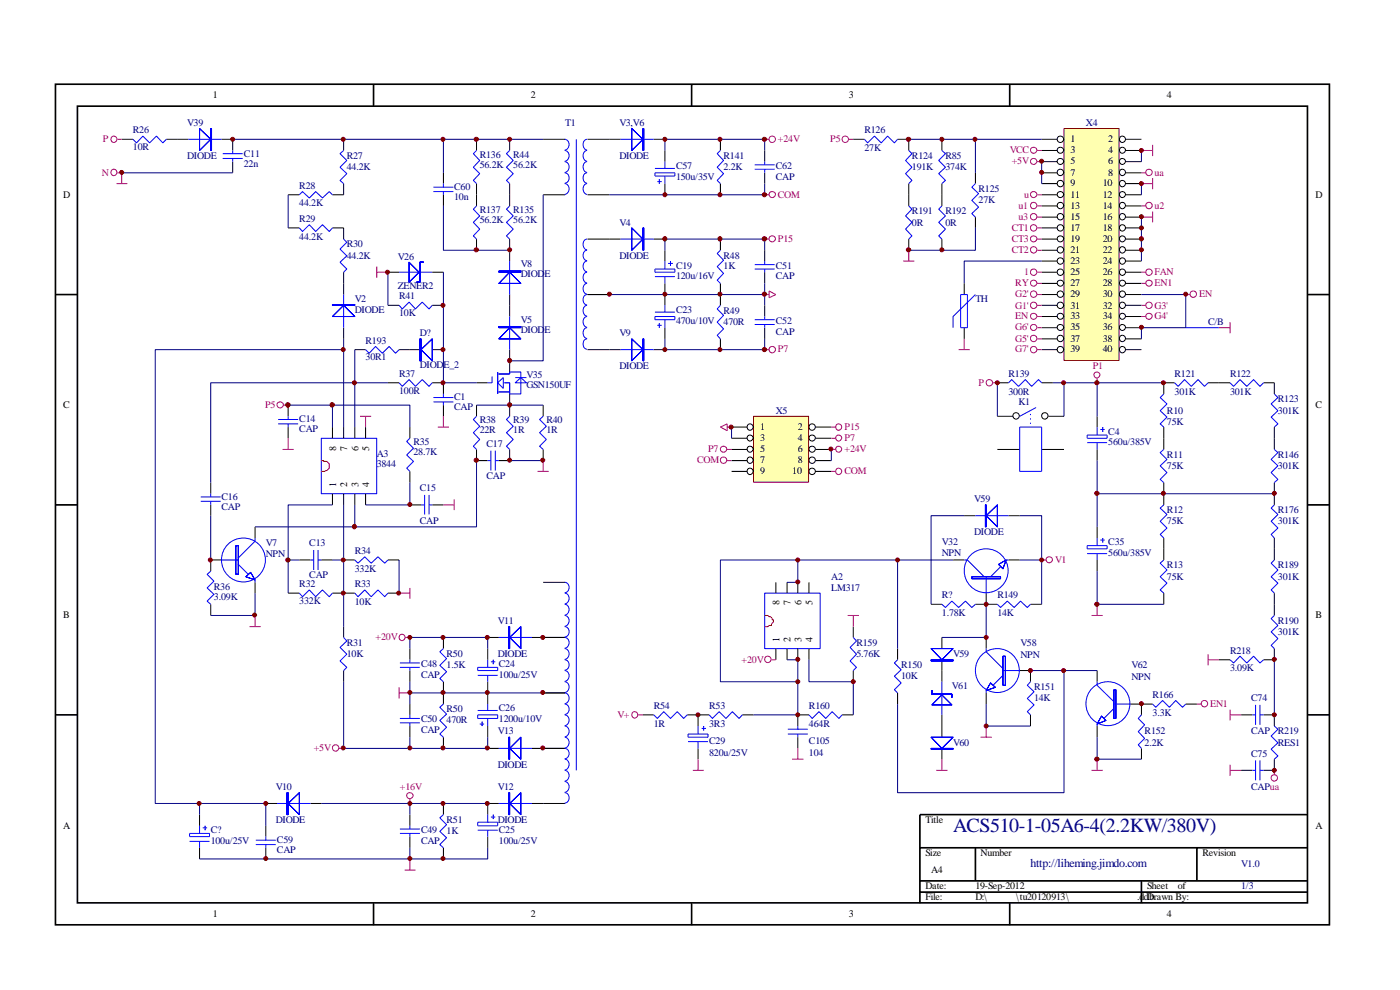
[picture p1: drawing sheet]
<svg xmlns="http://www.w3.org/2000/svg" width="297mm" height="210mm" viewBox="0 0 297 210" stroke-linecap="round" stroke-linejoin="round" font-family="sans-serif">
<g fill="none" stroke="#000" stroke-width=".35">
<path d="M11.8 17.9h270.2v178.3h-270.2zM79.2 17.9v4.6M146.7 17.9v4.6M214.2 17.9v4.6M16.4 22.5h261v169h-261zM11.8 62.5h4.6M277.5 62.5h4.6M11.8 107.1h4.6M277.5 107.1h4.6M11.8 151.6h4.6M277.5 151.6h4.6M195.2 179.8h82.3"/>
<path d="M206.9 179.8v7.1M253.9 179.8v7.1M277.5 172.8h-82.3v18.8M79.2 191.6v4.7M146.7 191.6v4.7M195.2 186.9h82.3M195.2 189.2h82.3M214.2 191.6v4.7M242.1 186.9v4.7"/>
</g>
<g fill="none" stroke="#000" stroke-width=".21">
<path d="M25.8 29.5h2.4M35.3 29.5h4.7M47 29.5h2.4v2.4M49.4 34.3v2.4M72.9 29.5v2.4M72.9 38.9v2.4h-2.4M94.1 36.7v2.2M101.1 29.5v2.4M101.1 38.9v4.8M108.1 29.5v2.4M108.1 38.9v4.8M115.2 29.5h4.7"/>
<path d="M124.6 29.5h7.1M138.7 29.5h2.4M141.1 31.9v2.4M141.1 38.9v2.4M152.8 29.5v2.4M152.8 38.9v2.4M162.2 31.9v2.4M162.2 36.7v2.2M61.1 41.3h2.4M61.1 48.3h2.4M70.5 48.3h2.4v2.4M72.9 57.7v4.8"/>
<path d="M82.3 57.7h2.4M91.7 57.7h2.4M94.1 41.3v2.4M101.1 50.7v2.4M108.1 50.7v4.7M115.2 41.3h4.7M124.6 41.3h4.7M124.6 50.7h7.1M138.7 50.7h2.4M141.1 53.1v2.3M152.8 50.7v2.4M162.2 53.1v2.3"/>
<path d="M162.2 57.7v2.4M72.9 69.5v2.4M75.3 74.2h2.3M82.3 64.8h2.4M84.7 74.2h4.6M91.7 74.2h2.4M91.7 64.8h2.4M108.1 62.5v4.6M108.1 74.2v4.7M124.6 62.5h4.7M124.6 74.2h7.1M138.7 74.2h2.4"/>
<path d="M141.1 60.1v4.7M141.1 69.5v2.4M152.8 60.1v4.7M152.8 71.9v2.3M162.2 64.8v2.3M162.2 69.5v2.4M61.1 85.9v2.4M61.1 90.6v2.4M70.5 90.6v2.4M72.9 90.6v2.4M75.3 90.6v2.4M77.6 90.6v2.4"/>
<path d="M82.3 81.2h2.4M87 90.6v2.4M87 100v2.4M91.7 81.2h2.4v2.4M94.1 85.9v2.4M101.1 81.2h2.4M101.1 85.9v2.4M101.1 95.3v2.4h2.4M108.1 83.6v4.7M108.1 95.3v2.4h-2.3M115.2 85.9v2.4M115.2 95.3v2.4"/>
<path d="M44.7 102.4v2.3M44.7 107.1v2.3M47 118.8h-2.3v2.4M54.1 111.8v2.3M63.5 118.8h2.4M68.2 118.8h2.3M70.5 104.7v2.4M72.9 104.7v2.4M72.9 118.8h2.4M75.3 104.7v2.4M77.6 104.7v2.4M82.3 118.8h2.4"/>
<path d="M87 107.1h2.3M91.7 107.1h2.4M202.2 118.8h2.4M204.6 109.4h2.3M214 118.8h2.3M214 109.4h2.3M44.7 128.2v2.4M54.1 123.5v2.3M61.1 125.8h2.4M70.5 125.8h4.8M72.9 132.9v2.3M82.3 125.8h2.4"/>
<path d="M87 137.6v2.4M94.1 135.2v2.4M103.5 135.2h2.3M103.5 137.6v2.4M112.9 135.2h7M115.2 123.5h4.7M164.6 123.5v2.3M164.6 137.6v2.4M167 123.5v2.3M167 137.6v2.4M169.2 123.5v2.3M169.2 137.6v2.4"/>
<path d="M171.6 123.5v2.3M171.6 137.6v2.4M181 132.9v2.3M190.4 137.6v2.4M197.5 128.2h2.3M199.8 135.2v2.4M199.8 140v4.6M206.9 128.2h4.7M209.2 125.8v2.4M209.2 135.2v2.4M218.6 128.2h2.4M72.9 142.2v2.4"/>
<path d="M87 142.2v2.4M87 149.4v2.2M87 154v2.4M94.1 144.6v4.8M94.1 156.4v2.3M103.5 158.7h2.3M103.5 144.6v4.8M103.5 154v2.4M112.9 158.7h7M115.2 147h4.7M136.4 151.6h2.3M145.8 151.6h4.7"/>
<path d="M148.1 151.6v2.4M148.1 158.7v2.3M157.5 151.6h2.4M169.2 156.4v2.3M171.6 151.6h-2.4v2.4M178.6 151.6h2.4M181 142.2v2.4M190.4 147v2.4M199.8 151.6v4.8M199.8 158.7v2.3M209.2 147v2.4M216.3 142.2h2.3v2.4"/>
<path d="M218.6 151.6v2.4M232.7 142.2v2.4M232.7 154v2.4M239.8 149.4h4.7M242.1 149.4v2.2M242.1 158.7v2.3M251.5 149.4h2.4M42.3 172.8v2.4M42.3 179.8v2.4M56.4 170.4h2.4M56.4 175.2v2.3M56.4 179.8v2.4"/>
<path d="M65.9 170.4h2.3M87 172.8v2.4M87 177.5v2.3M94.1 170.4v2.4M94.1 179.8v2.4M103.5 177.5v2.3M105.8 170.4h-2.3v2.4M112.9 170.4h7"/>
</g>
<g fill="none" stroke="#00f" stroke-width=".21">
<path d="M28.2 29.5l.8 .8 1.3-1.4 1.4 1.4 1.5-1.4 1.3 1.4 .8-.8M40 29.5h7M47.2 32.6h4.3M47.2 33.6h4.3M49.4 31.9v.7M49.4 33.6v.7M72.9 31.9l-.8 .7 1.5 1.4-1.5 1.5 1.5 1.3-1.5 1.5 .8 .6M91.9 39.7h4.3M94.1 38.9v.8M101.1 31.9l-.7 .7 1.4 1.4-1.4 1.5 1.4 1.3-1.4 1.5 .7 .6M108.1 31.9l-.7 .7 1.5 1.4-1.5 1.5 1.5 1.3-1.5 1.5 .7 .6M119.8 29.5a1.17 1.17 0 0 1 .9 1.2 1.17 1.17 0 0 1-.9 1.1"/>
<path d="M119.8 31.9a1.17 1.17 0 0 1 .9 1.2 1.17 1.17 0 0 1-.9 1.1M119.8 34.3a1.17 1.17 0 0 1 .9 1.1 1.17 1.17 0 0 1-.9 1.2M119.8 36.7a1.11 1.11 0 0 1 1 1.1 1.11 1.11 0 0 1-1 1.1M119.8 38.9a1.17 1.17 0 0 1 .9 1.2 1.17 1.17 0 0 1-.9 1.1M122.3 29.5v133.9M124.5 38.9a1.19 1.19 0 0 0-.8 1.2 1.19 1.19 0 0 0 .8 1.1M124.5 36.7a1.14 1.14 0 0 0-.8 1.1 1.14 1.14 0 0 0 .8 1.1M124.5 34.3a1.19 1.19 0 0 0-.8 1.1 1.19 1.19 0 0 0 .8 1.2M124.5 31.9a1.19 1.19 0 0 0-.8 1.2 1.19 1.19 0 0 0 .8 1.1M124.5 29.5a1.19 1.19 0 0 0-.8 1.2 1.19 1.19 0 0 0 .8 1.1M131.7 29.5h7M138.9 36.7h4.3v.6h-4.3z"/>
<path d="M138.9 35.7h4.3M139.4 38.5h1M139.9 38v.9M141.1 34.3v1.4M141.1 37.3v1.6M152.8 31.9l-.7 .7 1.4 1.4-1.4 1.5 1.4 1.3-1.4 1.5 .7 .6M160.1 35h4.2M160.1 35.9h4.2M162.2 34.3v.7M162.2 35.9v.8M63.5 41.3l.7-.7 1.4 1.4 1.4-1.4 1.4 1.4 1.4-1.4 .7 .7M63.5 48.3l.7 .8 1.4-1.4 1.4 1.4 1.4-1.4 1.4 1.4 .7-.8"/>
<path d="M72.9 50.7l.7 .7-1.5 1.4 1.5 1.5-1.5 1.3 1.5 1.5-.7 .6M84.7 57.7h7M91.9 40.6h4.3M94.1 40.6v.7M101.1 43.7l-.7 .7 1.4 1.4-1.4 1.4 1.4 1.4-1.4 1.4 .7 .7M108.1 43.7l-.7 .7 1.5 1.4-1.5 1.4 1.5 1.4-1.5 1.4 .7 .7M108.1 55.4v7.1M124.5 57.7a1.19 1.19 0 0 0-.8 1.2 1.19 1.19 0 0 0 .8 1.1M124.5 55.4a1.19 1.19 0 0 0-.8 1.1 1.19 1.19 0 0 0 .8 1.2M124.5 53.1a1.14 1.14 0 0 0-.8 1.1 1.14 1.14 0 0 0 .8 1.1M124.5 50.7a1.19 1.19 0 0 0-.8 1.2 1.19 1.19 0 0 0 .8 1.1M131.7 50.7h7"/>
<path d="M138.9 57.1h4.3v.6h-4.3zM138.9 58.7h4.3M141.1 55.4v1.7M141.1 58.7v1.4M141.7 55.9h1M142.2 55.4v1M152.8 53.1l-.7 .7 1.4 1.4-1.4 1.4 1.4 1.4-1.4 1.4 .7 .7M160.1 57.1h4.2M160.1 56.1h4.2M162.2 55.4v.7M162.2 57.1v.6M72.9 62.5v7"/>
<path d="M77.6 74.2l.7 .7 1.4-1.4 1.4 1.4 1.4-1.4 1.4 1.4 .8-.7M84.7 64.8l.6 .7 1.5-1.4 1.3 1.4 1.5-1.4 1.4 1.4 .7-.7M104.4 79.8v1.4h-.9M105.6 79.3h2.5v-.4h2.4v4.7h-2.4v-2.4h-1.3M105.6 78.9v4.7M108.1 67.1v7.1M124.5 60.1a1.19 1.19 0 0 0-.8 1.2 1.19 1.19 0 0 0 .8 1.1M124.5 71.9a1.14 1.14 0 0 0-.8 1.1 1.14 1.14 0 0 0 .8 1.1M124.5 69.5a1.19 1.19 0 0 0-.8 1.2 1.19 1.19 0 0 0 .8 1.1M124.5 67.1a1.19 1.19 0 0 0-.8 1.2 1.19 1.19 0 0 0 .8 1.1M124.5 64.8a1.19 1.19 0 0 0-.8 1.1 1.19 1.19 0 0 0 .8 1.2M124.5 62.5a1.14 1.14 0 0 0-.8 1.1 1.14 1.14 0 0 0 .8 1.1"/>
<path d="M131.7 74.2h7M138.9 67.1h4.3v.7h-4.3zM138.9 66.2h4.3M139.4 69h1M139.9 68.6v.9M141.1 64.8v1.4M141.1 67.8v1.7M152.8 64.8l-.7 .7 1.4 1.4-1.4 1.4 1.4 1.5-1.4 1.3 .7 .8M160.1 67.8h4.2M160.1 68.8h4.2M162.2 67.1v.7M162.2 68.8v.7"/>
<path d="M59 89h4.2M59 89.9h4.2M61.1 88.3v.7M61.1 89.9v.7M68.2 93h11.7v11.7h-11.7zM84.7 81.2l.6 .8 1.5-1.5 1.3 1.5 1.5-1.5 1.4 1.5 .7-.8M87 93l-.7 .6 1.4 1.5-1.4 1.4 1.4 1.4-1.4 1.4 .7 .7M91.9 85.3h4.3M91.9 84.3h4.3M94.1 83.6v.7M94.1 85.3v.6M101.1 88.3l-.7 .7 1.4 1.4-1.4 1.4 1.4 1.4-1.4 1.5 .7 .6"/>
<path d="M103.5 97.7h.6M104.1 95.6v4.2M105.1 97.7h.7M105.1 95.6v4.2M105.6 83.1h2.5M105.6 81.2l1.2-1.1v2.3zM108.1 88.3l-.7 .7 1.5 1.4-1.5 1.4 1.5 1.4-1.5 1.5 .7 .6M109.3 81.2l1.2-1.1 1.2 1.1zM109.3 80.1h2.4M115.2 88.3l-.7 .7 1.4 1.4-1.4 1.4 1.4 1.4-1.4 1.5 .7 .6M42.6 105.4h4.2M42.6 106.3h4.2"/>
<path d="M44.7 104.7v.7M44.7 106.3v.8M47 118.8h3.5M50.5 119.7l2.2 2.1M54.1 114.1v.7l-3.6 3.6M65.9 118.8h.6M66.5 116.7v4.2M67.5 118.8h.7M67.5 116.7v4.2M75.3 118.8l.6 .7 1.5-1.4 1.3 1.4 1.5-1.4 1.4 1.4 .7-.7M89.3 107.1h.8M90.1 105v4.1"/>
<path d="M91 107.1h.7M91 105v4.1M204.6 118.8h.6l3.6 3.5M206.9 109.4h7.1M213.4 118.8h.6M44.7 121.2l-.8 .6 1.5 1.5-1.5 1.4 1.5 1.4-1.5 1.4 .8 .7M54.1 123v.5M63.5 125.8l.7 .8 1.4-1.5 1.4 1.5 1.4-1.5 1.4 1.5 .7-.8M72.9 135.2l.7 .8-1.5 1.3 1.5 1.5-1.5 1.4 1.5 1.4-.7 .6M75.3 125.8l.6 .8 1.5-1.5 1.3 1.5 1.5-1.5 1.4 1.5 .7-.8M87 140v.6M94.1 137.6l-.8 .7 1.4 1.4-1.4 1.4 1.4 1.4-1.4 1.4 .8 .7"/>
<path d="M103.5 140v1.6M104.6 140v.9M105.8 135.2h7.1M119.8 123.5a1.11 1.11 0 0 1 1 1.1 1.11 1.11 0 0 1-1 1.1M119.8 125.8a1.17 1.17 0 0 1 .9 1.2 1.17 1.17 0 0 1-.9 1.1M119.8 128.2a1.17 1.17 0 0 1 .9 1.1 1.17 1.17 0 0 1-.9 1.2M119.8 130.6a1.17 1.17 0 0 1 .9 1.1 1.17 1.17 0 0 1-.9 1.1M119.8 132.9a1.11 1.11 0 0 1 1 1.1 1.11 1.11 0 0 1-1 1.1M119.8 135.2a1.17 1.17 0 0 1 .9 1.2 1.17 1.17 0 0 1-.9 1.1M119.8 137.6a1.17 1.17 0 0 1 .9 1.1 1.17 1.17 0 0 1-.9 1.2M119.8 140a1.11 1.11 0 0 1 1 1.1 1.11 1.11 0 0 1-1 1.1M162.2 125.8h11.8v11.8h-11.8z"/>
<path d="M181 135.2l.7 .8-1.4 1.3 1.4 1.5-1.4 1.4 1.4 1.4-.7 .6M190.4 140l-.7 .6 1.5 1.5-1.5 1.3 1.5 1.5-1.5 1.4 .7 .7M199.8 128.2l.8 .7 1.3-1.4 1.5 1.4 1.4-1.4 1.4 1.4 .7-.7M209.2 137.6v.7l3.6 3.5M209.2 122.3v3.5M211.6 128.2l.7 .7 1.4-1.4 1.4 1.4 1.4-1.4 1.4 1.4 .7-.7M212.3 120.2l-2.2 2.1M84.8 141.6h4.3M84.8 152.4h4.3M84.8 140.6h4.3M84.8 153.3h4.3M87 141.6v.6"/>
<path d="M87 151.6v.8M87 153.3v.7M94.1 149.4l-.8 .6 1.4 1.5-1.4 1.3 1.4 1.5-1.4 1.4 .8 .7M101.3 141.6h4.3v.6h-4.3zM101.3 151.6h4.3v.8h-4.3zM101.3 143.3h4.3M101.3 150.7h4.3M101.8 153.6h.9M102.3 153.1v.9M103.5 143.3v1.3M103.5 149.4v1.3M103.5 152.4v1.6"/>
<path d="M104.1 140.4h1M105.8 158.7h7.1M119.8 142.2a1.17 1.17 0 0 1 .9 1.2 1.17 1.17 0 0 1-.9 1.1M119.8 144.6a1.17 1.17 0 0 1 .9 1.2 1.17 1.17 0 0 1-.9 1.1M119.8 147a1.17 1.17 0 0 1 .9 1.1 1.17 1.17 0 0 1-.9 1.2M119.8 149.4a1.11 1.11 0 0 1 1 1.1 1.11 1.11 0 0 1-1 1.1M119.8 151.6a1.17 1.17 0 0 1 .9 1.2 1.17 1.17 0 0 1-.9 1.1M119.8 154a1.17 1.17 0 0 1 .9 1.2 1.17 1.17 0 0 1-.9 1.1M119.8 156.4a1.17 1.17 0 0 1 .9 1.1 1.17 1.17 0 0 1-.9 1.2M119.8 158.7a1.11 1.11 0 0 1 1 1.2 1.11 1.11 0 0 1-1 1.1M138.7 151.6l.7 .8 1.4-1.4 1.4 1.4 1.5-1.4 1.3 1.4 .8-.8M146 155.7h4.2v.7h-4.2z"/>
<path d="M146 157.3h4.2M148.1 154v1.7M148.1 157.3v1.4M148.8 154.5h1M149.3 154v.9M150.5 151.6l.6 .8 1.5-1.4 1.4 1.4 1.4-1.4 1.4 1.4 .7-.8M167.1 155.7h4.3M167.1 154.7h4.3M169.2 154v.7M169.2 155.7v.7M171.6 151.6l.7 .8 1.4-1.4 1.5 1.4 1.3-1.4 1.5 1.4 .6-.8M199.8 144.6v7"/>
<path d="M209.2 146.5v.5M212.8 142.2h3.5M212.8 143.3l-2.1 2.1M218.6 144.6l-.7 .8 1.5 1.3-1.5 1.5 1.5 1.3-1.5 1.5 .7 .6M232.7 144.6v.8l3.6 3.4M232.7 153.6v.4M236.3 150.3l-2.1 2.1M236.3 149.4h3.5M242.1 151.6l-.6 .8 1.3 1.4-1.3 1.4 1.3 1.4-1.3 1.4 .6 .7M244.5 149.4l.7 .6 1.4-1.4 1.5 1.4 1.3-1.4 1.5 1.4 .6-.6M40.2 176.8h4.2v.7h-4.2zM40.2 178.5h4.2"/>
<path d="M42.3 175.2v1.6M42.3 178.5v1.3M43 175.6h.9M43.5 175.2v.9M54.3 178.2h4.2M54.3 179.2h4.2M56.4 177.5v.7M56.4 179.2v.6M58.8 170.4h7.1M84.8 175.9h4.3M84.8 176.8h4.3M87 175.2v.7"/>
<path d="M87 176.8v.7M94.1 172.8l-.8 .7 1.4 1.4-1.4 1.5 1.4 1.3-1.4 1.5 .8 .6M101.3 174.4h4.3v.8h-4.3zM101.3 176.1h4.3M103.5 172.8v1.6M103.5 176.1v1.4M104.1 173.3h1M104.6 172.8v.9M105.8 170.4h7.1M119.8 161a1.17 1.17 0 0 1 .9 1.2 1.17 1.17 0 0 1-.9 1.1M119.8 163.4a1.17 1.17 0 0 1 .9 1.1 1.17 1.17 0 0 1-.9 1.2M119.8 165.8a1.17 1.17 0 0 1 .9 1.1 1.17 1.17 0 0 1-.9 1.2"/>
<path d="M119.8 168.1a1.11 1.11 0 0 1 1 1.1 1.11 1.11 0 0 1-1 1.1"/>
<circle cx="51.6" cy="118.8" r="4.7"/>
<circle cx="209.2" cy="121.1" r="4.7"/>
<circle cx="211.6" cy="142.2" r="4.7"/>
<circle cx="235" cy="149.3" r="4.7"/>
</g>
<path d="M68.2 97.7h.5v.2a.98 .98 0 0 1 1.1 .4 .98 .98 0 0 1-.2 1.3l-.7 .4h-.7M162.2 130.6h.7l.3 .2a.6 .6 0 0 1 .6 .7h.3a.8 .8 0 0 1-.4 .9v.3h-.5l-.3 .2h-.7" fill="none" stroke="#f00" stroke-width=".21"/>
<path d="M105.8 57.5v.2h4.7v-.2zM105.8 57.5v.2h4.7v-.2z" fill="#00f" stroke="#00f" stroke-width=".21"/>
<g fill="#00f" stroke="#00f" stroke-width=".21">
<path d="M108.1 57.7l2.4 2.4h-4.7zM108.1 57.7l2.4 2.4h-4.7z" fill-rule="evenodd"/>
<path d="M105.8 69.3v.2h4.7v-.2zM105.8 69.3v.2h4.7v-.2z" fill-rule="evenodd"/>
<path d="M108.1 69.5l2.4 2.4h-4.7zM108.1 69.5l2.4 2.4h-4.7z" fill-rule="evenodd"/>
<path d="M89.1 71.9v4.6h.2v-4.6zM89.1 71.9v4.6h.2v-4.6z" fill-rule="evenodd"/>
<path d="M89.3 74.2l2.4-2.3v4.6zM89.3 74.2l2.4-2.3v4.6z" fill-rule="evenodd"/>
<path d="M89.1 55.6v4.3h-.7h.7v-4.3h.7zM89.1 55.6v4.3h-.7h.7v-4.3h.7z" fill-rule="evenodd"/>
<path d="M86.8 55.6l2.1 2.1-2.1 2.2zM86.8 55.6l2.1 2.1-2.1 2.2z" fill-rule="evenodd"/>
<path d="M44.7 27.3v4.6h.2v-4.6zM44.7 27.3v4.6h.2v-4.6z" fill-rule="evenodd"/>
<path d="M42.3 27.3l2.4 2.2-2.4 2.4zM42.3 27.3l2.4 2.2-2.4 2.4z" fill-rule="evenodd"/>
<path d="M70.5 64.6v.2h4.8v-.2zM70.5 64.6v.2h4.8v-.2z" fill-rule="evenodd"/>
<path d="M70.5 67.1l2.4-2.3 2.4 2.3zM70.5 67.1l2.4-2.3 2.4 2.3z" fill-rule="evenodd"/>
<path d="M107.9 132.9v4.7h.2v-4.7zM107.9 132.9v4.7h.2v-4.7z" fill-rule="evenodd"/>
<path d="M108.1 135.2l2.4-2.3v4.7zM108.1 135.2l2.4-2.3v4.7z" fill-rule="evenodd"/>
<path d="M107.9 156.4v4.6h.2v-4.6zM107.9 156.4v4.6h.2v-4.6z" fill-rule="evenodd"/>
<path d="M108.1 158.7l2.4-2.3v4.6zM108.1 158.7l2.4-2.3v4.6z" fill-rule="evenodd"/>
<path d="M107.9 168.1v4.7h.2v-4.7zM107.9 168.1v4.7h.2v-4.7z" fill-rule="evenodd"/>
<path d="M108.1 170.4l2.4-2.3v4.7zM108.1 170.4l2.4-2.3v4.7z" fill-rule="evenodd"/>
<path d="M50 115.7v6.1h.5v-6.1zM50 115.7v6.1h.5v-6.1z" fill-rule="evenodd"/>
<path d="M52.2 122.3l1.9 .7-.9-1.6zM52.2 122.3l1.9 .7-.9-1.6z" fill-rule="evenodd"/>
<path d="M60.9 168.1v4.7h.2v-4.7zM60.9 168.1v4.7h.2v-4.7z" fill-rule="evenodd"/>
<path d="M61.1 170.4l2.4-2.3v4.7zM61.1 170.4l2.4-2.3v4.7z" fill-rule="evenodd"/>
<path d="M136.4 27.3v4.6h.2v-4.6zM136.4 27.3v4.6h.2v-4.6z" fill-rule="evenodd"/>
<path d="M134 27.3l2.4 2.2-2.4 2.4zM134 27.3l2.4 2.2-2.4 2.4z" fill-rule="evenodd"/>
<path d="M136.4 48.3v4.8h.2v-4.8zM136.4 48.3v4.8h.2v-4.8z" fill-rule="evenodd"/>
<path d="M134 48.3l2.4 2.4-2.4 2.4zM134 48.3l2.4 2.4-2.4 2.4z" fill-rule="evenodd"/>
<path d="M136.4 71.9v4.6h.2v-4.6zM136.4 71.9v4.6h.2v-4.6z" fill-rule="evenodd"/>
<path d="M134 71.9l2.4 2.3-2.4 2.3zM134 71.9l2.4 2.3-2.4 2.3z" fill-rule="evenodd"/>
<path d="M209 107.1v4.7h.2v-4.7zM209 107.1v4.7h.2v-4.7z" fill-rule="evenodd"/>
<path d="M209.2 109.4l2.4-2.3v4.7zM209.2 109.4l2.4-2.3v4.7z" fill-rule="evenodd"/>
<path d="M206.2 122.3v.5h6.1v-.5zM206.2 122.3v.5h6.1v-.5z" fill-rule="evenodd"/>
<path d="M211.8 119.7l1 .9 .6-1.8zM211.8 119.7l1 .9 .6-1.8z" fill-rule="evenodd"/>
<path d="M212.8 139.2v6.2h.5v-6.2zM212.8 139.2v6.2h.5v-6.2z" fill-rule="evenodd"/>
<path d="M210.1 144.9l1.1 .9-2 .7zM210.1 144.9l1.1 .9-2 .7z" fill-rule="evenodd"/>
<path d="M236.3 146.3v6.1h.4v-6.1zM236.3 146.3v6.1h.4v-6.1z" fill-rule="evenodd"/>
<path d="M233.7 151.9l.9 .9-1.9 .8zM233.7 151.9l.9 .9-1.9 .8z" fill-rule="evenodd"/>
<path d="M197.5 140v.2h4.7v-.2zM197.5 140v.2h4.7v-.2z" fill-rule="evenodd"/>
<path d="M197.5 137.6h4.7l-2.4 2.4zM197.5 137.6h4.7l-2.4 2.4z" fill-rule="evenodd"/>
<path d="M197.5 158.7v.2h4.7v-.2zM197.5 158.7v.2h4.7v-.2z" fill-rule="evenodd"/>
<path d="M197.5 156.4h4.7l-2.4 2.3zM197.5 156.4h4.7l-2.4 2.3z" fill-rule="evenodd"/>
<path d="M197.7 146.5v.7h4.2v.7v-.7h-4.2zM197.7 146.5v.7h4.2v.7v-.7h-4.2z" fill-rule="evenodd"/>
<path d="M197.7 149.5l2.1-2.1 2.1 2.1zM197.7 149.5l2.1-2.1 2.1 2.1z" fill-rule="evenodd"/>
</g>
<g fill="none" stroke="#a1006a" stroke-width=".21">
<path d="M24.7 38.9h2.3M24.9 29.5h.9M24.9 36.7h.9v2.2M162.2 29.5h1M79.9 56.6v2.3M79.9 57.7h2.4M162.2 41.3h1M162.2 50.7h1M162.2 74.2h1M59.9 95.3h2.4M61.1 93v2.3M76.4 88.3h2.3"/>
<path d="M77.6 88.3v2.3M92.9 90.6h2.3M94.1 88.3v2.3M114 100h2.4M115.2 97.7v2.3M94.1 107.1h2.3M96.4 105.9v2.3M221 118.8h.9M52.9 132.9h2.4M54.1 130.6v2.3M84.7 125.8h2.3M86 135.2h1"/>
<path d="M87 124.7v2.3M163.7 140h.9M179.8 130.6h2.4M181 130.6v2.3M72 158.7h.9M84.7 145.8v2.4M84.7 147h2.3M135.4 151.6h1M169.2 158.7v2.3M208 156.4h2.4M209.2 154v2.4M253.9 149.4h.9"/>
<path d="M87 169.5v.9M147 163.4h2.3M148.1 161v2.4M168.1 161h2.3M198.6 163.4h2.4M199.8 161v2.4M231.6 163.4h2.3M232.7 161v2.4M85.9 184.6h2.2M87 182.2v2.4"/>
<circle cx="24.1" cy="29.5" r=".66"/>
<circle cx="24.1" cy="36.6" r=".66"/>
<circle cx="163.8" cy="29.5" r=".68"/>
<circle cx="163.8" cy="41.3" r=".66"/>
<circle cx="163.8" cy="50.7" r=".66"/>
<circle cx="163.8" cy="74.2" r=".68"/>
<circle cx="222.6" cy="118.7" r=".66"/>
<circle cx="85.3" cy="135.2" r=".66"/>
<circle cx="162.9" cy="139.9" r=".68"/>
<circle cx="71.2" cy="158.7" r=".68"/>
<circle cx="134.6" cy="151.6" r=".66"/>
<circle cx="255.5" cy="149.3" r=".68"/>
<circle cx="87" cy="168.8" r=".66"/>
</g>
<g fill="none" stroke="#000080" stroke-width=".21">
<path d="M25.8 36.7h23.6M49.4 29.5h65.8M94.1 29.5v7.2M141.1 31.9v-2.4h21.1v2.4M162.2 38.9v2.4h-32.9M61.1 41.3v7M82.3 57.7v7.1M94.1 43.7v9.4h14M94.1 57.7v23.5h7M115.2 41.3v35.2h-7.1M141.1 53.1v-2.4h21.1v2.4M72.9 74.2h-40v96.2h23.5v4.8"/>
<path d="M72.9 71.9v18.7M75.3 74.2v16.4M141.1 71.9v2.3h21.1v-2.3M162.2 60.1v2.4h-32.9M162.2 62.5v2.3M61.1 85.9h9.4M70.5 90.6v-4.7h16.5v4.7M82.3 81.2h-37.6v21.2M101.1 97.7v14.1h-25.8v-4.7M108.1 85.9h7.1M108.1 97.7h7.1M44.7 109.4v9.4"/>
<path d="M54.1 111.8h21.2M61.1 118.8h2.4M70.5 107.1h-9.4v18.7M70.5 118.8h2.4M72.9 107.1v25.8M84.7 118.8v7M87 102.4v4.7h-9.4M169.2 118.8h33M190.4 118.8v18.8M204.6 109.4h-7.1v18.8M216.3 109.4h4.7v18.8M216.3 118.8h4.7"/>
<path d="M54.1 125.8v4.8h-9.4M87 137.6v-2.4h16.5v2.4M167 140h2.2v11.6h-9.3M167 123.5h2.2v-4.7h-16.4v25.8h16.4M171.6 140v4.6h9.4v7M209.2 128.2v7h-9.4M72.9 144.6v14.1h30.6v-2.3M87 144.6v2.4h28.2M87 147v2.4M87 156.4v2.3M209.2 149.4v4.6h9.4M218.6 142.2h14.1"/>
<path d="M225.7 142.2v25.9h-35.3v-18.7M232.7 156.4v4.6h9.4M42.3 170.4v2.4M68.2 170.4h18.8M87 179.8v2.4h16.5v-2.4M103.5 170.4h-16.5v2.4M42.3 182.2h44.7"/>
</g>
<g fill="#800000" stroke="#800000" stroke-width=".21">
<circle cx="49.4" cy="29.5" r=".42"/>
<circle cx="108.1" cy="29.5" r=".42"/>
<circle cx="101.1" cy="29.5" r=".45"/>
<circle cx="108.1" cy="76.5" r=".45"/>
<circle cx="108.1" cy="53" r=".42"/>
<circle cx="101.1" cy="53" r=".45"/>
<circle cx="94" cy="29.5" r=".42"/>
<circle cx="25.8" cy="36.6" r=".42"/>
<circle cx="72.8" cy="29.5" r=".42"/>
<circle cx="101.1" cy="97.6" r=".45"/>
<circle cx="108.1" cy="97.6" r=".42"/>
<circle cx="115.1" cy="97.6" r=".42"/>
<circle cx="115.1" cy="135.2" r=".42"/>
<circle cx="115.1" cy="158.7" r=".42"/>
<circle cx="103.4" cy="135.2" r=".42"/>
<circle cx="94" cy="135.2" r=".42"/>
<circle cx="115.1" cy="146.9" r=".42"/>
<circle cx="103.4" cy="146.9" r=".42"/>
<circle cx="94" cy="146.9" r=".42"/>
<circle cx="103.4" cy="170.4" r=".42"/>
<circle cx="94" cy="170.4" r=".42"/>
<circle cx="94" cy="182.1" r=".42"/>
<circle cx="70.5" cy="85.9" r=".48"/>
<circle cx="61.1" cy="118.8" r=".45"/>
<circle cx="103.4" cy="158.7" r=".42"/>
<circle cx="94" cy="158.7" r=".42"/>
<circle cx="87" cy="158.7" r=".42"/>
<circle cx="75.2" cy="81.2" r=".42"/>
<circle cx="44.6" cy="118.8" r=".42"/>
<circle cx="75.2" cy="111.7" r=".45"/>
<circle cx="54" cy="130.5" r=".42"/>
<circle cx="72.8" cy="74.2" r=".42"/>
<circle cx="56.4" cy="182.1" r=".42"/>
<circle cx="42.2" cy="170.4" r=".42"/>
<circle cx="56.4" cy="170.4" r=".42"/>
<circle cx="87" cy="182.1" r=".42"/>
<circle cx="87" cy="146.9" r=".42"/>
<circle cx="87" cy="135.2" r=".42"/>
<circle cx="72.8" cy="158.7" r=".42"/>
<circle cx="87" cy="170.4" r=".42"/>
<circle cx="72.8" cy="118.8" r=".42"/>
<circle cx="84.6" cy="125.8" r=".42"/>
<circle cx="72.8" cy="125.8" r=".42"/>
<circle cx="87" cy="107" r=".42"/>
<circle cx="82.2" cy="57.7" r=".42"/>
<circle cx="162.2" cy="29.5" r=".45"/>
<circle cx="141.1" cy="29.5" r=".42"/>
<circle cx="152.7" cy="29.5" r=".42"/>
<circle cx="162.2" cy="41.3" r=".45"/>
<circle cx="141.1" cy="41.3" r=".42"/>
<circle cx="152.7" cy="41.3" r=".42"/>
<circle cx="141" cy="50.7" r=".45"/>
<circle cx="162.2" cy="50.7" r=".48"/>
<circle cx="152.7" cy="50.7" r=".45"/>
<circle cx="129.3" cy="62.4" r=".42"/>
<circle cx="141.1" cy="62.4" r=".42"/>
<circle cx="152.7" cy="62.4" r=".42"/>
<circle cx="162.2" cy="74.2" r=".45"/>
<circle cx="141.1" cy="74.2" r=".42"/>
<circle cx="152.7" cy="74.2" r=".42"/>
</g>
<path d="M225.8 27.3h11.5v49.1h-11.5z" fill="#ffffb0"/>
<path d="M225.7 27.3h11.7v49.2h-11.7z" fill="none" stroke="#800000" stroke-width=".21"/>
<g fill="none" stroke="#000" stroke-width=".21">
<path d="M181 29.5h2.4M190.4 29.5h2.4v2.4M192.8 38.9v4.8M199.8 29.5v2.4M199.8 38.9v4.8M206.9 36.7v2.2M221 29.5h3.3M221 31.9h3.3M221 34.3h3.3M221 36.7h3.3M221 38.9h3.3M238.8 29.5h3.3"/>
<path d="M238.8 31.9h3.3M238.8 34.3h3.3M238.8 36.7h3.3M238.8 38.9h3.3M192.8 50.7v2.4M199.8 50.7v2.4M206.9 46.1v2.2M221 41.3h3.3M221 43.7h3.3M221 46.1h3.3M221 48.3h3.3M221 50.7h3.3"/>
<path d="M221 53.1h3.3M221 55.4h3.3M221 57.7h3.3M238.8 41.3h3.3M238.8 43.7h3.3M238.8 46.1h3.3M238.8 48.3h3.3M238.8 50.7h3.3M238.8 53.1h3.3M238.8 55.4h3.3M238.8 57.7h3.3M204.6 60.1v2.4"/>
<path d="M204.6 69.5v2.4M221 60.1h3.3M221 62.5h3.3M221 64.8h3.3M221 67.1h3.3M221 69.5h3.3M221 71.9h3.3M221 74.2h3.3M238.8 60.1h3.3M238.8 62.5h3.3M238.8 64.8h3.3M238.8 67.1h3.3"/>
<path d="M238.8 69.5h3.3M238.8 71.9h3.3M238.8 74.2h3.3M211.6 81.2h2.4M211.6 88.3h3.3M211.6 95.3h4.7M221 81.2h2.4M221 95.3h4.7M222.4 88.3h3.3M232.7 88.3v2.3M232.7 95.3v2.4M246.9 90.6v4.7"/>
<path d="M249.2 81.2h-2.3v2.4M256.3 81.2h4.6M268.1 81.2h2.2v2.4M270.3 90.6v4.7M232.7 111.8v2.3M232.7 118.8v2.4M246.9 102.4v4.7M246.9 114.1v4.7M270.3 102.4v4.7M270.3 114.1v4.7M246.9 125.8v2.4M258.6 140h2.3"/>
<path d="M270.3 125.8v4.8M270.3 137.6v2.4h-2.2M263.3 151.6h2.4M268.1 151.6h2.2v2.4M263.3 163.4h2.4M270.3 161v2.4h-2.2"/>
<circle cx="225" cy="38.9" r=".68"/>
<circle cx="225" cy="29.5" r=".68"/>
<circle cx="225" cy="36.6" r=".68"/>
<circle cx="225" cy="31.9" r=".66"/>
<circle cx="225" cy="34.2" r=".66"/>
<circle cx="238.1" cy="38.9" r=".66"/>
<circle cx="238.1" cy="29.5" r=".66"/>
<circle cx="238.1" cy="36.6" r=".66"/>
<circle cx="238.1" cy="31.9" r=".64"/>
<circle cx="238.1" cy="34.2" r=".64"/>
<circle cx="225" cy="43.6" r=".68"/>
<circle cx="225" cy="46" r=".68"/>
<circle cx="225" cy="48.3" r=".68"/>
<circle cx="225" cy="55.4" r=".68"/>
<circle cx="225" cy="57.7" r=".68"/>
<circle cx="225" cy="53" r=".68"/>
<circle cx="225" cy="41.3" r=".66"/>
<circle cx="225" cy="50.7" r=".66"/>
<circle cx="238.1" cy="48.3" r=".66"/>
<circle cx="238.1" cy="46" r=".66"/>
<circle cx="238.1" cy="43.6" r=".66"/>
<circle cx="238.1" cy="53" r=".66"/>
<circle cx="238.1" cy="55.3" r=".66"/>
<circle cx="238.1" cy="57.7" r=".66"/>
<circle cx="238.1" cy="41.3" r=".64"/>
<circle cx="238.1" cy="50.7" r=".64"/>
<circle cx="225" cy="62.4" r=".68"/>
<circle cx="225" cy="64.8" r=".68"/>
<circle cx="225" cy="71.8" r=".68"/>
<circle cx="225" cy="74.2" r=".68"/>
<circle cx="225" cy="67.1" r=".66"/>
<circle cx="225" cy="69.5" r=".66"/>
<circle cx="225" cy="60.1" r=".66"/>
<circle cx="238.1" cy="62.4" r=".66"/>
<circle cx="238.1" cy="64.7" r=".66"/>
<circle cx="238.1" cy="71.8" r=".66"/>
<circle cx="238.1" cy="74.1" r=".66"/>
<circle cx="238.1" cy="60.1" r=".64"/>
<circle cx="238.1" cy="69.5" r=".64"/>
<circle cx="238.1" cy="67.1" r=".64"/>
<circle cx="215.6" cy="88.2" r=".68"/>
<circle cx="221.7" cy="88.2" r=".68"/>
</g>
<g fill="none" stroke="#00f" stroke-width=".21">
<path d="M183.4 29.5l.7 .8 1.4-1.4 1.4 1.4 1.4-1.4 1.4 1.4 .7-.8M192.8 31.9l.7 .7-1.4 1.4 1.4 1.5-1.4 1.3 1.4 1.5-.7 .6M199.8 31.9l.8 .7-1.5 1.4 1.5 1.5-1.5 1.3 1.5 1.5-.8 .6M206.9 38.9l-.7 .8 1.4 1.4-1.4 1.4 1.4 1.4-1.4 1.4 .7 .8M192.8 43.7l.7 .7-1.4 1.4 1.4 1.4-1.4 1.4 1.4 1.4-.7 .7M199.8 43.7l-.7 .7 1.5 1.4-1.5 1.4 1.5 1.4-1.5 1.4 .7 .7M203.8 62.5h1.4v7h-1.4zM206.9 62.5l-4.7 4.6v2.4M214 81.2l.6-.7 1.5 1.5 1.4-1.5 1.4 1.5 1.4-1.5 .7 .7M216.3 90.6h4.7v9.4h-4.7zM218.6 87.8v.3M218.6 88.7v.3"/>
<path d="M218.6 89.7v.2M219.8 86.4l-3.5 1.9M230.6 92.3h4.3v.7h-4.3zM230.6 93.9h4.3M232.7 90.6v1.7M232.7 93.9v1.4M233.4 91.1h1M233.9 90.6v1M246.9 83.6l-.8 .7 1.5 1.4-1.5 1.4 1.5 1.4-1.5 1.4 .8 .7M246.9 95.3l-.8 .7 1.5 1.5-1.5 1.3 1.5 1.4-1.5 1.5 .8 .7M249.2 81.2l.7 .8 1.4-1.5 1.4 1.5 1.5-1.5 1.3 1.5 .8-.8M260.9 81.2l.8 .8 1.4-1.5 1.4 1.5 1.4-1.5 1.4 1.5 .8-.8"/>
<path d="M270.3 83.6l.8 .7-1.4 1.4 1.4 1.4-1.4 1.4 1.4 1.4-.8 .7M270.3 95.3l.8 .7-1.4 1.5 1.4 1.3-1.4 1.4 1.4 1.5-.8 .7M230.6 115.7h4.3v.7h-4.3zM230.6 117.4h4.3M232.7 114.1v1.6M232.7 117.4v1.4M233.4 114.6h1M233.9 114.1v1M246.9 107.1l-.8 .7 1.5 1.3-1.5 1.5 1.5 1.4-1.5 1.4 .8 .7M246.9 118.8l-.8 .7 1.5 1.4-1.5 1.4 1.5 1.4-1.5 1.4 .8 .7M270.3 107.1l-.6 .7 1.4 1.3-1.4 1.5 1.4 1.4-1.4 1.4 .6 .7M270.3 118.8l-.6 .7 1.4 1.4-1.4 1.4 1.4 1.4-1.4 1.4 .6 .7"/>
<path d="M260.9 140l.8 .6 1.4-1.4 1.4 1.4 1.4-1.4 1.4 1.4 .8-.6M270.3 130.6l-.6 .6 1.4 1.5-1.4 1.3 1.4 1.5-1.4 1.4 .6 .7M265.7 151.6h.7M266.4 149.5v4.3M267.3 149.5v4.3M267.3 151.6h.8M270.3 154l.8 .7-1.4 1.4 1.4 1.5-1.4 1.3 1.4 1.5-.8 .6M265.7 163.4h.7M266.4 161.3v4.2M267.3 163.4h.8M267.3 161.3v4.2"/>
</g>
<g fill="none" stroke="#000080" stroke-width=".21">
<path d="M192.8 29.5h28.2M206.9 29.5v7.2M221 34.3v4.6M242.1 31.9v2.4M242.1 38.9v2.4M206.9 48.3v4.8h-14.1M221 55.4h-16.4v4.7M242.1 46.1v9.3M242.1 62.5h9.4v7h-9.4v2.4M211.6 81.2v7.1M223.4 81.2h23.5M225.7 81.2v7.1"/>
<path d="M232.7 81.2v7.1M232.7 97.7v14.1M232.7 104.7h37.6M232.7 121.2v7h14.2M270.3 140v11.6"/>
</g>
<g fill="none" stroke="#a1006a" stroke-width=".21">
<path d="M180.1 29.5h.9M220 31.9h1M220 34.3h1M242.1 31.9h2.4M242.1 38.9h2.4M242.1 36.7h1M244.5 30.7v2.4M244.5 37.8v2.3M191.6 55.4h2.4M192.8 53.1v2.3M220 46.1h1M220 57.7h1"/>
<path d="M220 53.1h1M220 50.7h1M220 48.3h1M220 43.7h1M220 41.3h1M242.1 46.1h2.4M242.1 57.7h1M242.1 43.7h1M244.5 44.9v2.3M203.4 74.2h2.3M204.6 71.9v2.3M220 74.2h1"/>
<path d="M220 64.8h1M220 62.5h1M220 69.5h1M220 71.9h1M220 67.1h1M220 60.1h1M242.1 64.8h1M242.1 67.1h1M242.1 60.1h1M251.5 62.5h1M60.2 85.9h.9M210.7 81.2h.9"/>
<path d="M232.7 80.3v.9M231.6 130.6h2.3M232.7 128.2v2.4M256.3 138.8v2.3M256.3 140h2.3M260.9 150.5v2.3M260.9 151.6h2.4M260.9 162.2v2.4M260.9 163.4h2.4M270.3 163.4v.9"/>
<circle cx="179.3" cy="29.5" r=".68"/>
<circle cx="219.3" cy="31.9" r=".66"/>
<circle cx="219.3" cy="34.2" r=".66"/>
<circle cx="243.7" cy="36.6" r=".68"/>
<circle cx="219.3" cy="46" r=".68"/>
<circle cx="219.3" cy="48.3" r=".68"/>
<circle cx="219.3" cy="43.6" r=".68"/>
<circle cx="219.3" cy="53" r=".68"/>
<circle cx="219.3" cy="57.7" r=".68"/>
<circle cx="219.3" cy="41.3" r=".66"/>
<circle cx="219.3" cy="50.7" r=".66"/>
<circle cx="243.7" cy="43.6" r=".68"/>
<circle cx="243.7" cy="57.7" r=".68"/>
<circle cx="219.3" cy="62.4" r=".68"/>
<circle cx="219.3" cy="64.8" r=".68"/>
<circle cx="219.3" cy="71.8" r=".68"/>
<circle cx="219.3" cy="74.2" r=".68"/>
<circle cx="219.3" cy="67.1" r=".66"/>
<circle cx="219.3" cy="69.5" r=".66"/>
<circle cx="219.3" cy="60.1" r=".66"/>
<circle cx="232.7" cy="79.5" r=".64"/>
<circle cx="243.7" cy="64.8" r=".68"/>
<circle cx="243.8" cy="67.1" r=".66"/>
<circle cx="243.8" cy="60.1" r=".66"/>
<circle cx="253.1" cy="62.4" r=".68"/>
<circle cx="59.5" cy="85.9" r=".66"/>
<circle cx="209.9" cy="81.2" r=".68"/>
<circle cx="270.3" cy="165" r=".68"/>
</g>
<circle cx="61.1" cy="85.9" r=".48" fill="#800000" stroke="#800000" stroke-width=".21"/>
<g fill="#800000" stroke="#800000" stroke-width=".21">
<circle cx="242.1" cy="31.9" r=".42"/>
<circle cx="221" cy="34.2" r=".42"/>
<circle cx="221" cy="36.6" r=".42"/>
<circle cx="242.1" cy="38.9" r=".42"/>
<circle cx="242.1" cy="46" r=".42"/>
<circle cx="242.1" cy="48.3" r=".42"/>
<circle cx="242.1" cy="50.7" r=".45"/>
<circle cx="242.1" cy="53" r=".42"/>
<circle cx="242.1" cy="69.4" r=".42"/>
<circle cx="192.8" cy="29.5" r=".45"/>
<circle cx="192.8" cy="53" r=".45"/>
<circle cx="199.8" cy="29.5" r=".42"/>
<circle cx="251.5" cy="62.4" r=".42"/>
<circle cx="199.8" cy="53" r=".42"/>
<circle cx="206.8" cy="29.5" r=".42"/>
<circle cx="169.2" cy="139.9" r=".42"/>
<circle cx="169.2" cy="123.4" r=".42"/>
<circle cx="148.1" cy="151.6" r=".42"/>
<circle cx="169.2" cy="151.6" r=".42"/>
<circle cx="181" cy="144.6" r=".42"/>
<circle cx="209.2" cy="128.2" r=".42"/>
<circle cx="218.6" cy="142.2" r=".42"/>
<circle cx="242.1" cy="149.3" r=".42"/>
<circle cx="209.2" cy="135.2" r=".42"/>
<circle cx="169.2" cy="144.6" r=".42"/>
<circle cx="169.2" cy="118.8" r=".42"/>
<circle cx="232.7" cy="161" r=".45"/>
<circle cx="209.2" cy="154" r=".42"/>
<circle cx="221" cy="118.8" r=".42"/>
<circle cx="190.4" cy="118.8" r=".42"/>
<circle cx="225.6" cy="142.2" r=".42"/>
<circle cx="246.8" cy="81.2" r=".42"/>
<circle cx="225.6" cy="81.2" r=".42"/>
<circle cx="211.6" cy="81.2" r=".42"/>
<circle cx="232.7" cy="104.6" r=".45"/>
<circle cx="232.7" cy="128.2" r=".45"/>
<circle cx="270.3" cy="163.4" r=".42"/>
<circle cx="270.3" cy="151.6" r=".42"/>
<circle cx="270.3" cy="139.9" r=".42"/>
<circle cx="246.8" cy="104.6" r=".42"/>
<circle cx="270.3" cy="104.6" r=".42"/>
<circle cx="232.7" cy="81.2" r=".45"/>
</g>
<path d="M159.9 88.4h11.5v13.8h-11.5z" fill="#ffffb0"/>
<path d="M159.9 88.3h11.6v14h-11.6z" fill="none" stroke="#800000" stroke-width=".21"/>
<g fill="none" stroke="#000" stroke-width=".21">
<path d="M155.2 90.6h3.3M155.2 93h3.3M155.2 95.3h3.3M155.2 97.7h3.3M155.2 100h3.3M173.1 90.6h3.3M173.1 93h3.3M173.1 95.3h3.3M173.1 97.7h3.3M173.1 100h3.3"/>
<circle cx="159.1" cy="100" r=".66"/>
<circle cx="159.1" cy="90.6" r=".66"/>
<circle cx="159.1" cy="97.6" r=".66"/>
<circle cx="159.1" cy="92.9" r=".64"/>
<circle cx="159.1" cy="95.3" r=".64"/>
<circle cx="172.3" cy="100" r=".68"/>
<circle cx="172.3" cy="90.6" r=".68"/>
<circle cx="172.3" cy="97.6" r=".68"/>
<circle cx="172.3" cy="92.9" r=".66"/>
<circle cx="172.3" cy="95.3" r=".66"/>
</g>
<g fill="none" stroke="#a1006a" stroke-width=".21">
<path d="M162.2 62.5h1M163.2 61.7l1.4 .8-1.4 .7zM258.6 69.5h2.3M260.9 68.3v2.4M152.8 90.6l1.5-.7v1.5zM154.3 90.6h.9M154.3 95.3h.9M154.3 97.7h.9M176.4 90.6h.9M176.4 93h.9M176.4 95.3h.9M176.4 100h.9"/>
<circle cx="153.5" cy="97.6" r=".68"/>
<circle cx="153.5" cy="95.3" r=".66"/>
<circle cx="177.9" cy="100" r=".66"/>
<circle cx="177.9" cy="90.6" r=".66"/>
<circle cx="177.9" cy="95.3" r=".64"/>
<circle cx="177.9" cy="92.9" r=".64"/>
</g>
<path d="M101.1 85.9h7M155.2 90.6v2.4M176.4 95.3v2.4" fill="none" stroke="#000080" stroke-width=".21"/>
<circle cx="155.1" cy="90.6" r=".42" fill="#800000" stroke="#800000" stroke-width=".21"/>
<g fill="#800000" stroke="#800000" stroke-width=".21">
<circle cx="176.3" cy="95.2" r=".42"/>
<circle cx="162.2" cy="62.4" r=".45"/>
<circle cx="94" cy="81.2" r=".42"/>
<circle cx="94" cy="64.8" r=".42"/>
<circle cx="94" cy="74.2" r=".42"/>
<circle cx="108.1" cy="85.9" r=".45"/>
</g>
<path d="M251.5 69.5h7.1" fill="none" stroke="#00f" stroke-width=".21"/>
<text font-size="4.2" fill="#000080" x="202.2" y="176.4">ACS510-1-05A6-4(2.2KW/380V)</text>
<text font-size="2.5" fill="#000080" x="218.6" y="183.9">http://liheming.jimdo.com</text>
<g font-size="2.1">
<text x="45.1" y="20.8">1</text>
<text x="112.6" y="20.8">2</text>
<text x="180.1" y="20.8">3</text>
<text x="247.6" y="20.8">4</text>
<text x="227.1" y="30.2">1</text>
<text x="227.1" y="32.5">3</text>
<text x="227.1" y="34.9">5</text>
<text x="235.1" y="30.2">2</text>
<text x="235.1" y="32.5">4</text>
<text x="235.1" y="34.9">6</text>
<text x="13.4" y="41.9">D</text>
<text x="227.1" y="37.3">7</text>
<text x="227.1" y="39.5">9</text>
<text x="227.1" y="41.9">11</text>
<text x="233.9" y="39.5">10</text>
<text x="233.9" y="41.9">12</text>
<text x="235.1" y="37.3">8</text>
<text x="279.1" y="41.9">D</text>
<text x="227.1" y="44.3">13</text>
<text x="227.1" y="46.7">15</text>
<text x="233.9" y="44.3">14</text>
<text x="233.9" y="46.7">16</text>
<text x="227.1" y="48.9">17</text>
<text x="227.1" y="51.3">19</text>
<text x="227.1" y="53.7">21</text>
<text x="233.9" y="48.9">18</text>
<text x="233.9" y="51.3">20</text>
<text x="233.9" y="53.7">22</text>
<text x="227.1" y="56">23</text>
<text x="227.1" y="58.3">25</text>
<text x="233.9" y="56">24</text>
<text x="233.9" y="58.3">26</text>
<text x="227.1" y="60.7">27</text>
<text x="227.1" y="63.1">29</text>
<text x="227.1" y="65.4">31</text>
<text x="233.9" y="60.7">28</text>
<text x="233.9" y="63.1">30</text>
<text x="233.9" y="65.4">32</text>
<text x="227.1" y="67.7">33</text>
<text x="227.1" y="70.1">35</text>
<text x="233.9" y="67.7">34</text>
<text x="233.9" y="70.1">36</text>
<text x="227.1" y="72.5">37</text>
<text x="227.1" y="74.8">39</text>
<text x="233.9" y="72.5">38</text>
<text x="233.9" y="74.8">40</text>
<text x="13.4" y="86.5">C</text>
<text x="279.1" y="86.5">C</text>
<text x="71.3" y="95.6" transform="rotate(-90 71.3 95.6)">8</text>
<text x="73.7" y="95.6" transform="rotate(-90 73.7 95.6)">7</text>
<text x="76" y="95.6" transform="rotate(-90 76 95.6)">6</text>
<text x="78.3" y="95.6" transform="rotate(-90 78.3 95.6)">5</text>
<text x="161.3" y="91.3">1</text>
<text x="161.3" y="93.6">3</text>
<text x="161.3" y="95.9">5</text>
<text x="169.2" y="91.3">2</text>
<text x="169.2" y="93.6">4</text>
<text x="169.2" y="95.9">6</text>
<text x="161.3" y="98.3">7</text>
<text x="161.3" y="100.6">9</text>
<text x="168.1" y="100.6">10</text>
<text x="169.2" y="98.3">8</text>
<text x="71.3" y="103.3" transform="rotate(-90 71.3 103.3)">1</text>
<text x="73.7" y="103.3" transform="rotate(-90 73.7 103.3)">2</text>
<text x="76" y="103.3" transform="rotate(-90 76 103.3)">3</text>
<text x="78.3" y="103.3" transform="rotate(-90 78.3 103.3)">4</text>
<text x="13.4" y="131.1">B</text>
<text x="165.4" y="128.4" transform="rotate(-90 165.4 128.4)">8</text>
<text x="167.7" y="128.4" transform="rotate(-90 167.7 128.4)">7</text>
<text x="170" y="128.4" transform="rotate(-90 170 128.4)">6</text>
<text x="172.4" y="128.4" transform="rotate(-90 172.4 128.4)">5</text>
<text x="279.1" y="131.1">B</text>
<text x="165.4" y="136.1" transform="rotate(-90 165.4 136.1)">1</text>
<text x="167.7" y="136.1" transform="rotate(-90 167.7 136.1)">2</text>
<text x="170" y="136.1" transform="rotate(-90 170 136.1)">3</text>
<text x="172.4" y="136.1" transform="rotate(-90 172.4 136.1)">4</text>
<text x="13.4" y="175.8">A</text>
<text x="196.3" y="174.6">Title</text>
<text x="279.1" y="175.8">A</text>
<text x="196.3" y="181.6">Size</text>
<text x="197.5" y="185.2">A4</text>
<text x="208" y="181.6">Number</text>
<text x="255.1" y="181.6">Revision</text>
<text x="196.3" y="188.6">Date:</text>
<text x="196.3" y="191">File:</text>
<text x="206.9" y="188.6">19-Sep-2012</text>
<text x="206.9" y="191">D:\</text>
<text x="215.6" y="191">\tu20120913\</text>
<text x="241.2" y="191">.ddDrawn By:</text>
<text x="243.3" y="188.6">Sheet</text>
<text x="243.8" y="191">b</text>
<text x="249.9" y="188.6">of</text>
<text x="45.1" y="194.6">1</text>
<text x="112.6" y="194.6">2</text>
<text x="180.1" y="194.6">3</text>
<text x="247.6" y="194.6">4</text>
</g>
<g font-size="2.1" fill="#000080">
<text x="28.2" y="28.3">R26</text>
<text x="39.7" y="26.7">V39</text>
<text x="119.9" y="26.7">T1</text>
<text x="131.4" y="26.7">V3,V6</text>
<text x="183.4" y="28.3">R126</text>
<text x="230.4" y="26.7">X4</text>
<text x="28.2" y="31.8">10R</text>
<text x="39.7" y="33.7">DIODE</text>
<text x="51.7" y="33.3">C11</text>
<text x="51.7" y="35.4">22n</text>
<text x="73.6" y="33.7">R27</text>
<text x="101.8" y="33.4">R136</text>
<text x="101.8" y="35.6">56.2K</text>
<text x="108.9" y="33.4">R44</text>
<text x="108.9" y="35.6">56.2K</text>
<text x="131.4" y="33.7">DIODE</text>
<text x="143.4" y="35.8">C57</text>
<text x="153.5" y="33.7">R141</text>
<text x="164.6" y="35.8">C62</text>
<text x="183.4" y="32.1">27K</text>
<text x="193.5" y="33.7">R124</text>
<text x="200.6" y="33.7">R85</text>
<text x="63.5" y="40">R28</text>
<text x="73.6" y="36.1">44.2K</text>
<text x="96.4" y="40.3">C60</text>
<text x="143.4" y="38.2">150u/35V</text>
<text x="153.5" y="36.1">2.2K</text>
<text x="164.6" y="38.2">CAP</text>
<text x="193.5" y="36.1">191K</text>
<text x="200.6" y="36.1">374K</text>
<text x="207.6" y="40.7">R125</text>
<text x="63.5" y="43.8">44.2K</text>
<text x="63.5" y="47.1">R29</text>
<text x="96.4" y="42.4">10n</text>
<text x="101.8" y="45.2">R137</text>
<text x="101.8" y="47.3">56.2K</text>
<text x="108.9" y="45.2">R135</text>
<text x="108.9" y="47.3">56.2K</text>
<text x="131.4" y="47.8">V4</text>
<text x="193.5" y="45.5">R191</text>
<text x="193.5" y="47.8">0R</text>
<text x="200.6" y="45.5">R192</text>
<text x="200.6" y="47.8">0R</text>
<text x="207.6" y="43.1">27K</text>
<text x="63.5" y="50.9">44.2K</text>
<text x="73.6" y="52.5">R30</text>
<text x="73.6" y="54.9">44.2K</text>
<text x="84.4" y="55.1">V26</text>
<text x="110.5" y="56.7">V8</text>
<text x="110.5" y="58.8">DIOD</text>
<text x="115.5" y="58.8">E</text>
<text x="131.4" y="54.9">DIODE</text>
<text x="143.4" y="57">C19</text>
<text x="143.4" y="59.3">120u/16V</text>
<text x="153.5" y="54.9">R48</text>
<text x="153.5" y="57.1">1K</text>
<text x="164.6" y="57">C51</text>
<text x="164.6" y="59.3">CAP</text>
<text x="75.3" y="64">V2</text>
<text x="84.4" y="61.4">ZENER2</text>
<text x="84.7" y="63.5">R41</text>
<text x="206.9" y="64">TH</text>
<text x="75.3" y="66.4">DIODE</text>
<text x="84.7" y="67.1">10K</text>
<text x="89.1" y="71.3">D?</text>
<text x="110.5" y="68.5">V5</text>
<text x="110.5" y="70.6">DIOD</text>
<text x="115.5" y="70.6">E</text>
<text x="131.4" y="71.3">V9</text>
<text x="143.4" y="66.4">C23</text>
<text x="143.4" y="68.7">470u/10V</text>
<text x="153.5" y="66.5">R49</text>
<text x="153.5" y="68.9">470R</text>
<text x="164.6" y="68.7">C52</text>
<text x="164.6" y="71">CAP</text>
<text x="256.3" y="68.9">C/B</text>
<text x="77.6" y="72.9">R193</text>
<text x="77.6" y="76.5">30R1</text>
<text x="84.7" y="79.9">R37</text>
<text x="84.7" y="83.5">100R</text>
<text x="89.1" y="78.1">DIOD</text>
<text x="94.1" y="78.1">E_2</text>
<text x="111.7" y="80.2">V35</text>
<text x="111.7" y="82.3">GSN150UF</text>
<text x="131.4" y="78.3">DIODE</text>
<text x="214" y="79.9">R139</text>
<text x="214" y="83.7">300R</text>
<text x="249.2" y="79.9">R121</text>
<text x="249.2" y="83.7">301K</text>
<text x="260.9" y="79.9">R122</text>
<text x="260.9" y="83.7">301K</text>
<text x="63.5" y="89.6">C14</text>
<text x="96.4" y="84.9">C1</text>
<text x="96.4" y="87">CAP</text>
<text x="101.8" y="89.8">R38</text>
<text x="108.9" y="89.8">R39</text>
<text x="115.9" y="89.8">R40</text>
<text x="164.6" y="87.7">X5</text>
<text x="216.1" y="85.9">K1</text>
<text x="247.6" y="87.7">R10</text>
<text x="271.1" y="85.3">R123</text>
<text x="271.1" y="87.7">301K</text>
<text x="63.5" y="91.7">CAP</text>
<text x="87.7" y="94.5">R35</text>
<text x="101.8" y="91.9">22R</text>
<text x="103.2" y="94.7">C17</text>
<text x="108.9" y="91.9">1R</text>
<text x="115.9" y="91.9">1R</text>
<text x="235.1" y="92.2">C4</text>
<text x="235.1" y="94.5">560u/385V</text>
<text x="247.6" y="90.1">75K</text>
<text x="79.9" y="96.9">A3</text>
<text x="79.9" y="99">3844</text>
<text x="87.7" y="96.6">28.7K</text>
<text x="103.2" y="101.6">CAP</text>
<text x="247.6" y="97.1">R11</text>
<text x="247.6" y="99.5">75K</text>
<text x="271.1" y="97.1">R146</text>
<text x="271.1" y="99.5">301K</text>
<text x="47" y="106">C16</text>
<text x="89.1" y="104.1">C15</text>
<text x="206.7" y="106.5">V59</text>
<text x="47" y="108.1">CAP</text>
<text x="89.1" y="111.2">CAP</text>
<text x="206.7" y="113.5">DIODE</text>
<text x="247.6" y="108.9">R12</text>
<text x="247.6" y="111.2">75K</text>
<text x="271.1" y="108.9">R176</text>
<text x="271.1" y="111.2">301K</text>
<text x="56.4" y="115.9">V7</text>
<text x="56.4" y="118.2">NPN</text>
<text x="65.6" y="115.9">C13</text>
<text x="75.3" y="117.5">R34</text>
<text x="199.8" y="115.7">V32</text>
<text x="199.8" y="118">NPN</text>
<text x="235.1" y="115.7">C35</text>
<text x="235.1" y="118">560u/385V</text>
<text x="45.4" y="125.1">R36</text>
<text x="63.5" y="124.5">R32</text>
<text x="65.6" y="122.7">CAP</text>
<text x="75.3" y="121.2">332K</text>
<text x="75.3" y="124.5">R33</text>
<text x="176.4" y="122.9">A2</text>
<text x="176.4" y="125.3">LM317</text>
<text x="247.6" y="120.6">R13</text>
<text x="247.6" y="122.9">75K</text>
<text x="271.1" y="120.6">R189</text>
<text x="271.1" y="122.9">301K</text>
<text x="45.4" y="127.2">3.09K</text>
<text x="63.5" y="128.1">332K</text>
<text x="75.3" y="128.4">10K</text>
<text x="199.8" y="126.9">R?</text>
<text x="199.8" y="130.6">1.78K</text>
<text x="211.6" y="126.9">R149</text>
<text x="211.6" y="130.6">14K</text>
<text x="73.6" y="137">R31</text>
<text x="105.6" y="132.3">V11</text>
<text x="181.7" y="137">R159</text>
<text x="216.5" y="137">V58</text>
<text x="271.1" y="132.3">R190</text>
<text x="271.1" y="134.7">301K</text>
<text x="73.6" y="139.4">10K</text>
<text x="89.3" y="141.5">C48</text>
<text x="89.3" y="143.8">CAP</text>
<text x="94.7" y="139.4">R50</text>
<text x="94.7" y="141.7">1.5K</text>
<text x="105.6" y="139.4">DIODE</text>
<text x="105.8" y="141.5">C24</text>
<text x="105.8" y="143.8">100u/25V</text>
<text x="181.7" y="139.4">5.76K</text>
<text x="191.2" y="141.7">R150</text>
<text x="202.2" y="139.4">V59</text>
<text x="216.5" y="139.6">NPN</text>
<text x="240" y="141.7">V62</text>
<text x="260.9" y="138.7">R218</text>
<text x="260.9" y="142.4">3.09K</text>
<text x="191.2" y="144">10K</text>
<text x="201.9" y="146.1">V61</text>
<text x="219.4" y="146.4">R151</text>
<text x="219.4" y="148.8">14K</text>
<text x="240" y="144.3">NPN</text>
<text x="244.5" y="148.1">R166</text>
<text x="265.4" y="148.8">C74</text>
<text x="89.3" y="153.2">C50</text>
<text x="89.3" y="155.5">CAP</text>
<text x="94.7" y="151.1">R50</text>
<text x="94.7" y="153.4">470R</text>
<text x="105.6" y="155.8">V13</text>
<text x="105.8" y="150.9">C26</text>
<text x="105.8" y="153.2">1200u/10V</text>
<text x="138.7" y="150.4">R54</text>
<text x="138.7" y="154.2">1R</text>
<text x="150.5" y="150.4">R53</text>
<text x="150.5" y="154.2">3R3</text>
<text x="171.6" y="150.4">R160</text>
<text x="171.6" y="154.2">464R</text>
<text x="242.8" y="155.8">R152</text>
<text x="244.5" y="151.8">3.3K</text>
<text x="265.4" y="155.8">CAP</text>
<text x="271.1" y="155.8">R219</text>
<text x="150.5" y="157.9">C29</text>
<text x="150.5" y="160.3">820u/25V</text>
<text x="171.6" y="157.9">C105</text>
<text x="171.6" y="160.3">104</text>
<text x="202.2" y="158.2">V60</text>
<text x="242.8" y="158.2">2.2K</text>
<text x="265.4" y="160.5">C75</text>
<text x="271.1" y="158.2">RES1</text>
<text x="58.5" y="167.6">V10</text>
<text x="105.6" y="162.8">DIODE</text>
<text x="105.6" y="167.6">V12</text>
<text x="265.4" y="167.6">CAPua</text>
<text x="44.7" y="176.7">C?</text>
<text x="44.7" y="179.1">100u/25V</text>
<text x="58.5" y="174.6">DIODE</text>
<text x="58.8" y="178.8">C59</text>
<text x="89.3" y="176.7">C49</text>
<text x="89.3" y="179.1">CAP</text>
<text x="94.7" y="174.6">R51</text>
<text x="94.7" y="177">1K</text>
<text x="105.6" y="174.6">DIODE</text>
<text x="105.8" y="176.7">C25</text>
<text x="105.8" y="179.1">100u/25V</text>
<text x="58.8" y="180.9">CAP</text>
<text x="263.3" y="184">V1.0</text>
<text x="263.3" y="188.6">1/3</text>
</g>
<g font-size="2.1" fill="#a1006a">
<text x="21.8" y="30.2">P</text>
<text x="165" y="30.2">+24V</text>
<text x="176.1" y="30.2">P5</text>
<text x="214.2" y="32.5">VCC</text>
<text x="214.6" y="34.9">+5V</text>
<text x="21.6" y="37.3">N</text>
<text x="165" y="41.9">COM</text>
<text x="217.3" y="41.9">u</text>
<text x="244.9" y="37.3">ua</text>
<text x="216.1" y="46.7">u3</text>
<text x="216.1" y="44.3">u1</text>
<text x="244.9" y="44.3">u2</text>
<text x="165" y="51.3">P15</text>
<text x="214.6" y="53.7">CT2</text>
<text x="214.6" y="51.3">CT3</text>
<text x="214.6" y="48.9">CT1</text>
<text x="217.3" y="58.3">1</text>
<text x="244.9" y="58.3">FAN</text>
<text x="215.4" y="65.4">G1'</text>
<text x="215.4" y="63.1">G2'</text>
<text x="215.4" y="60.7">RY</text>
<text x="244.9" y="65.4">G3'</text>
<text x="244.9" y="60.7">EN1</text>
<text x="254.4" y="63.1">EN</text>
<text x="215.4" y="70.1">G6'</text>
<text x="215.4" y="67.7">EN</text>
<text x="244.9" y="67.7">G4'</text>
<text x="165" y="74.8">P7</text>
<text x="215.4" y="74.8">G7'</text>
<text x="215.4" y="72.5">G5'</text>
<text x="207.6" y="81.9">P</text>
<text x="231.8" y="78.3">P1</text>
<text x="56.2" y="86.5">P5</text>
<text x="150.2" y="95.9">P7</text>
<text x="179.2" y="91.3">P15</text>
<text x="179.2" y="93.6">P7</text>
<text x="179.2" y="95.9">+24V</text>
<text x="147.9" y="98.3">COM</text>
<text x="179.2" y="100.6">COM</text>
<text x="223.9" y="119.4">V1</text>
<text x="79.7" y="135.8">+20V</text>
<text x="157.3" y="140.5">+20V</text>
<text x="256.7" y="149.9">EN1</text>
<text x="131" y="152.3">V+</text>
<text x="66.5" y="159.3">+5V</text>
<text x="84.8" y="167.6">+16V</text>
</g>
</svg>
